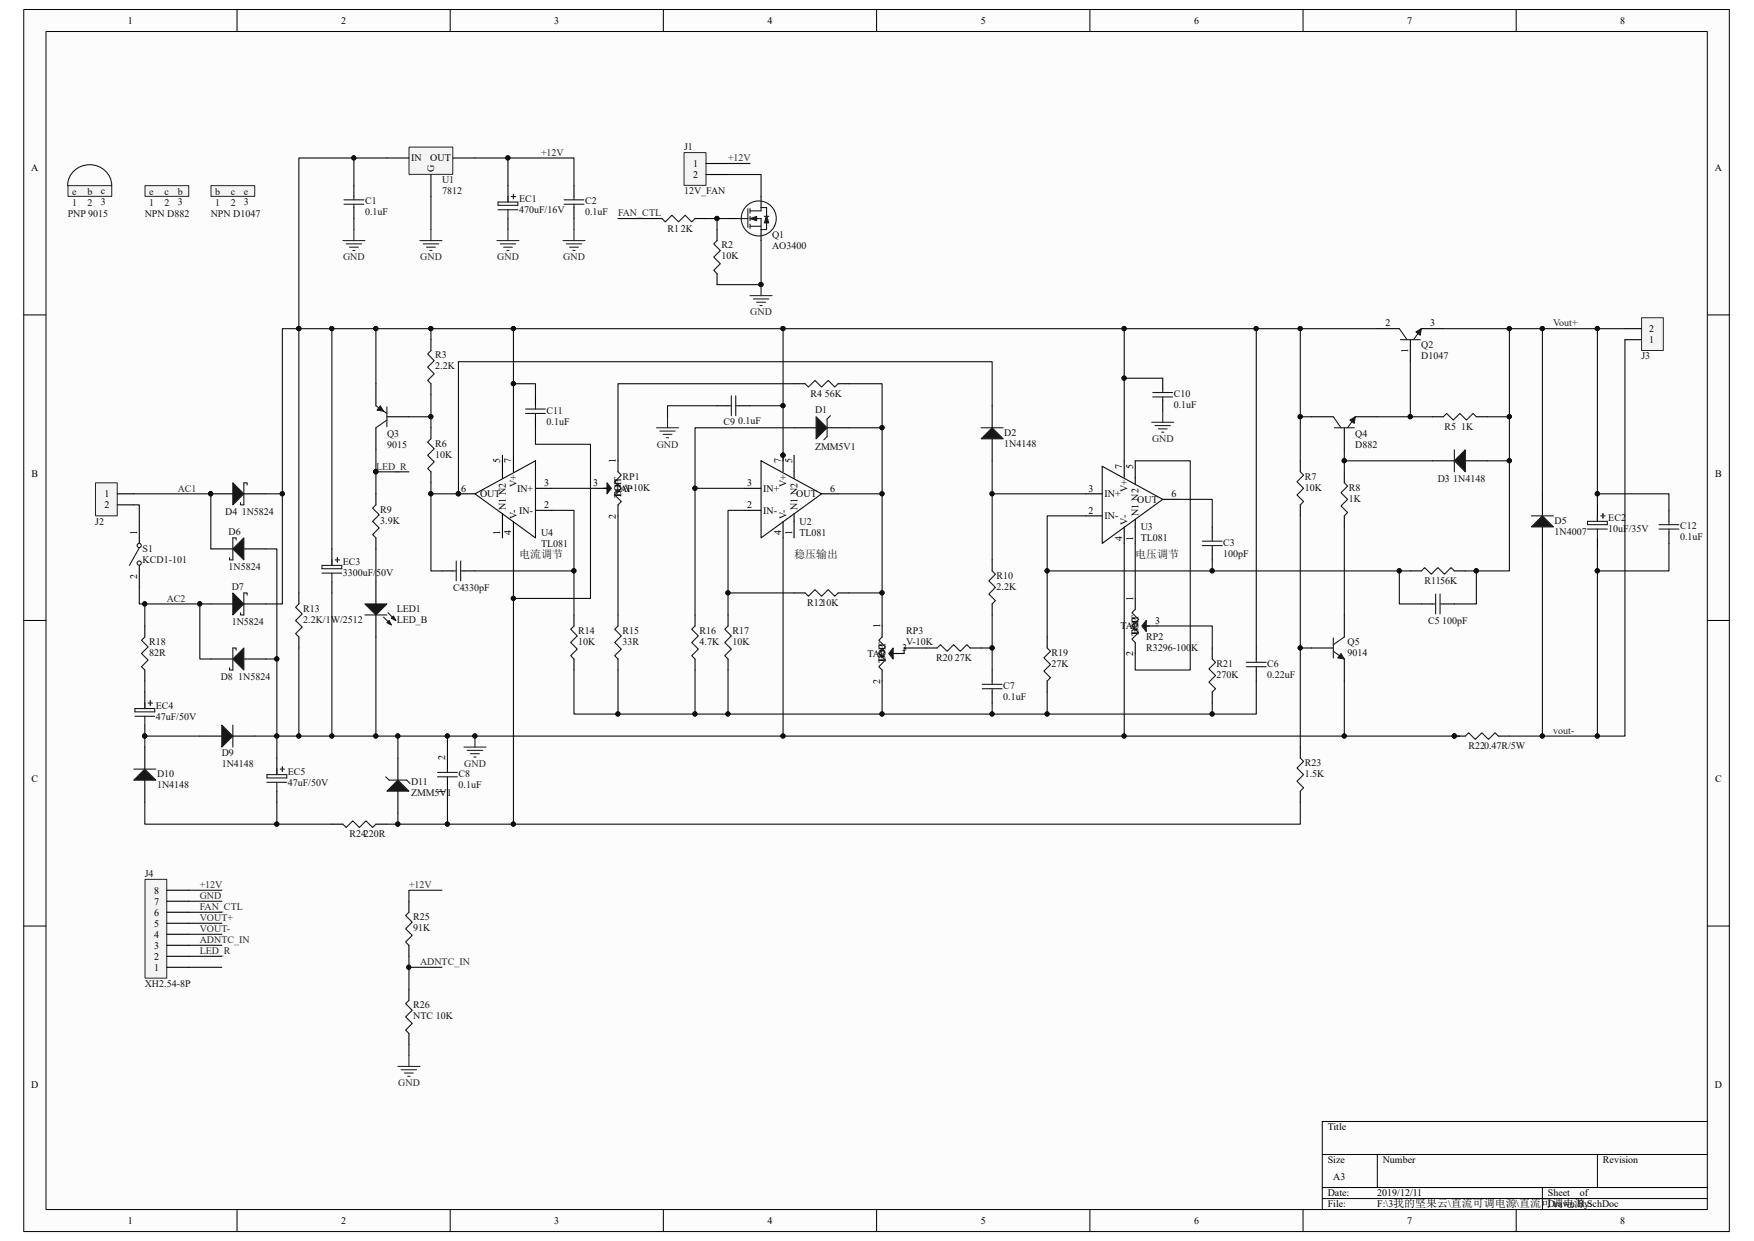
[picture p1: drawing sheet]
<svg xmlns="http://www.w3.org/2000/svg" width="297mm" height="210mm" viewBox="0 0 297 210" stroke-linecap="round" stroke-linejoin="round" font-family="sans-serif">
<path d="M4.1 1.7h288.7v206.7h-288.7z" fill="#fcfcfc"/>
<path d="M4 1.6h288.8v206.8h-288.8z" fill="none" stroke="#000" stroke-width=".17"/>
<path d="M7.8 5.4h281.3v199.3h-281.3z" fill="#fcfcfc"/>
<g fill="none" stroke="#000" stroke-width=".17">
<path d="M7.8 5.3h281.3v199.4h-281.3zM40.1 1.6v3.7M76.2 1.6v3.7M112.3 1.6v3.7M148.4 1.6v3.7M184.5 1.6v3.7M220.6 1.6v3.7M256.7 1.6v3.7M4 53.3h3.7M289.1 53.3h3.7M4 105h3.7M289.1 105h3.7"/>
<path d="M4 156.7h3.7M289.1 156.7h3.7M223.9 195.4h65.2M233.2 195.4v5.6M270.5 195.4v5.6M289.1 189.8h-65.2v14.9M40.1 204.7v3.7M76.2 204.7v3.7M112.3 204.7v3.7M148.4 204.7v3.7M184.5 204.7v3.7M220.6 204.7v3.7"/>
<path d="M223.9 201h65.2M223.9 202.8h65.2M256.7 204.7v3.7M261.2 201v3.7"/>
</g>
<path d="M11.6 31.5h7.3v1.7h-7.3z" fill="#f5f5f5"/>
<path d="M11.5 31.4h7.4v1.8h-7.4z" fill="none" stroke="#262626" stroke-width=".17"/>
<path d="M11.5 31.4a3.7 3.7 0 0 1 3.7-3.5 3.7 3.7 0 0 1 3.7 3.5" fill="none" stroke="#1c1c1c" stroke-width=".19"/>
<path d="M24.6 31.5h7.4v1.7h-7.4z" fill="#f5f5f5"/>
<path d="M24.6 31.4h7.4v1.8h-7.4z" fill="none" stroke="#262626" stroke-width=".17"/>
<path d="M35.8 31.5h7.3v1.7h-7.3z" fill="#f5f5f5"/>
<path d="M35.7 31.4h7.4v1.8h-7.4z" fill="none" stroke="#262626" stroke-width=".17"/>
<g fill="none" stroke="#000" stroke-width=".19">
<path d="M59.9 31.4v1.9M59.9 35.1v1.9M86 31.4v1.9M86 37v1.8M97.2 31.4v1.9M97.2 35.1v1.9M73 57.5v1.8M233.2 55.6h3.7M238.8 57.5v3.7M240.7 55.6h3.7M63.7 64.9v3.8M63.7 72.4v3.7"/>
<path d="M65.5 70.5h3.7M73 64.9v1.9M73 72.4v1.8M73 79.8v1.9M85.1 77v4M86.9 77v2.8M104.6 78v1.8M132.6 77v2.8M134.5 77v4M134.5 64.9h1.8M134.5 72.4h3.7M140 72.4h3.8"/>
<path d="M141.9 64.9h1.9M168 68.7v3.7M168 74.2v3.8M190.4 78v2.8M192.2 78v3.9M220.2 78v1.8M222 70.5h3.8M227.6 72.4v3.7M227.6 79.8v1.9M229.5 70.5h3.7M242.5 70.5h1.9M242.5 78h3.8"/>
<path d="M248.1 78h3.8M250 70.5h1.9M35.7 83.6h3.7M35.7 92.9h3.7M41.3 83.6h3.7M41.3 92.9h3.7M56.2 92.9v1.8M56.2 98.5v1.8M63.7 83.6v1.8M63.7 91v1.9M63.7 98.5v3.7M74.8 96.6h1.9"/>
<path d="M77.6 83.6h2.8M78.6 96.6h1.8M85.1 86.9v4.1M86.9 88.2v2.8M90.7 86.4h2.8M90.7 82.6h2.8M100.9 82.6h1.9M104.6 85.4v1.9M126.1 86.4h2.8M126.1 82.6h2.8M132.6 88.2v2.8M134.5 86.9v4.1"/>
<path d="M139.1 83.6h2.8M168 94.7v1.9M183.8 83.6h2.8M183.8 87.3h2.8M190.4 89.2v2.8M192.2 87.9v4.1M196.9 84.5h2.8M205.3 89.2v1.8M205.3 92.9v1.8M220.2 85.4v1.9M227.6 87.3v1.9M238.8 96.6h1.9"/>
<path d="M246.3 96.6h1.8M261.2 83.6v3.7M261.2 89.2v3.7M270.5 85.4v1.9M270.5 91v1.9M24.5 105.9v1.9M24.5 113.4v1.8M24.5 117.1v1.9M35.7 102.2h3.7M35.7 111.5h3.7M41.3 102.2h3.7M41.3 111.5h3.7"/>
<path d="M50.6 100.3v1.9M50.6 107.8v1.9M63.7 104.1v3.7M97.2 104.1v1.8M97.2 111.5v1.9M104.6 104.1v1.8M104.6 111.5v1.9M117.7 104.1v1.8M117.7 111.5v1.9M123.3 104.1v1.8M123.3 111.5v1.9M134.5 100.3h1.8"/>
<path d="M141.9 100.3h1.9M149.4 105.9v1.9M149.4 113.4v1.8M151.2 110.6h1.9M156.8 109.7h1.9M164.3 109.7h1.8M168 102.2v1.9M168 113.4v1.8M168 117.1v1.9M177.3 107.8v1.9M177.3 115.2v1.9M192.2 101.3v1.8"/>
<path d="M192.2 108.7v1.9M194.1 105.9h1.9M205.3 109.7v1.8M205.3 117.1v1.9M212.7 109.7v1.8M212.7 113.4v1.8M222 109.7h3.8M227.6 104.1v3.7M227.6 111.5v3.7M240.7 102.2h1.8M244.4 102.2h1.9M24.5 122.7v1.9"/>
<path d="M24.5 126.4v3.7M24.5 132v3.7M33.8 124.6h3.8M39.4 124.6h3.8M46.9 128.3v1.8M46.9 133.9v1.8M56.2 139.5h1.9M63.7 139.5h1.8M67.4 128.3v3.7M67.4 133.9v3.7M220.2 126.4v1.9M220.2 133.9v1.8"/>
<path d="M246.3 124.6h1.8M253.7 124.6h1.9"/>
</g>
<g fill="none" stroke="#1c1c1c" stroke-width=".19">
<path d="M58.2 33.8h3.4M58.2 34.6h3.4M59.9 33.3v.5M59.9 34.6v.5M84.3 34.2h3.4v.5h-3.4zM84.3 35.5h3.4M86 33.3v.9M86 35.5v1.5M86.6 33.3h.7M86.9 32.9v.7M95.5 33.8h3.4M95.5 34.6h3.4"/>
<path d="M97.2 33.3v.5M97.2 34.6v.5M73 59.3l-.6 .6 1.1 1.1-1.1 1.1 1.1 1.2-1.1 1.1 .6 .5M236.9 55.6l1.3 1.9M237.1 57.5h3.4M240.7 55.6l-1.3 1.9M63.7 68.7l1.8 1.3M65.5 71.1l-1.8 1.3M65.5 68.8v3.4M73 74.2l-.6 .6 1.1 1.1-1.1 1.1 1.1 1.2-1.1 1.1 .6 .5M104.6 79.8l.6 .6-1.1 1.1 1.1 1.1-1.1 1.2 1.1 1.1-.6 .5M136.3 64.9l.6 .6 1.1-1.1 1.1 1.1 1.1-1.1 1.2 1.1 .5-.6"/>
<path d="M140.6 70.3l-.6 .6v3l-.5 .5M166.1 72.4h3.8M220.2 79.8l.5 .6-1.1 1.1 1.1 1.1-1.1 1.2 1.1 1.1-.5 .5M225.8 70.5l1.3 1.9M226 72.4h3.3M229.5 70.5l-1.3 1.9M244.4 70.5l.6-.5 1.1 1.1 1.1-1.1 1.1 1.1 1.1-1.1 .6 .5M246.3 76.1v3.7M40 91.4v-.4h-.6v3.7h-.5v-.3M41.8 82.1v-.4h-.5v3.7h-.6v-.3M54.5 95.7h3.4v.5h-3.4zM54.5 97h3.4"/>
<path d="M56.2 94.7v1M56.2 97v1.5M56.8 94.7h.7M57.1 94.4v.7M63.7 85.4l-.6 .6 1.1 1.1-1.1 1.1 1.1 1.1-1.1 1.2 .6 .5M76.7 96.6h.6M77.3 94.9v3.4M78 96.6h.6M78 94.9v3.4M102.2 82.6h1M168 96.6l.6 .6-1.2 1.1 1.2 1.1-1.2 1.1 1.2 1.1-.6 .6M203.6 91.6h3.3"/>
<path d="M203.6 92.3h3.3M205.3 91v.6M205.3 92.3v.6M227.6 81.7l.6 .6-1.1 1.1 1.1 1.1-1.1 1.1 1.1 1.1-.6 .6M240.7 96.6l.5-.5 1.2 1.1 1.1-1.1 1.1 1.1 1.1-1.1 .6 .5M259.3 87.3h3.7M268.8 88.2h3.4v.6h-3.4zM268.8 89.5h3.4M270.5 87.3v.9M270.5 89.5v1.5M271 87.3h.8M271.4 86.9v.8"/>
<path d="M22.8 119.9h3.4v.6h-3.4zM24.5 107.8l-.5 .5 1.1 1.2-1.1 1.1 1.1 1.1-1.1 1.1 .5 .6M24.5 119v.9M25.1 119h.7M25.5 118.6v.7M40 110v-.3h-.6v3.7h-.5v-.4M41.8 100.7v-.4h-.5v3.8h-.6v-.4M50.6 102.2l-.6 .6 1.2 1.1-1.2 1.1 1.2 1.1-1.2 1.1 .6 .6M61.8 104.1h3.7M65 104.4l1.3 1.3M65.7 103.7l1.3 1.3M97.2 105.9l-.6 .6 1.2 1.1-1.2 1.1 1.2 1.1-1.2 1.2 .6 .5"/>
<path d="M104.6 105.9l-.5 .6 1.1 1.1-1.1 1.1 1.1 1.1-1.1 1.2 .5 .5M117.7 105.9l-.6 .6 1.1 1.1-1.1 1.1 1.1 1.1-1.1 1.2 .6 .5M123.3 105.9l-.6 .6 1.1 1.1-1.1 1.1 1.1 1.1-1.1 1.2 .6 .5M136.3 100.3l.6 .6 1.1-1.1 1.1 1.1 1.1-1.1 1.2 1.1 .5-.6M149.4 107.8l-.6 .5 1.1 1.2-1.1 1.1 1.1 1.1-1.1 1.1 .6 .6M150.9 110.6h.9M158.7 109.7l.5-.6 1.2 1.1 1.1-1.1 1.1 1.1 1.1-1.1 .6 .6M166.3 115.8h3.4M166.3 116.5h3.4M168 115.2v.6M168 116.5v.6M177.3 109.7l.6 .5-1.1 1.1 1.1 1.1-1.1 1.2 1.1 1.1-.6 .5"/>
<path d="M192.2 103.1l-.5 .6 1.1 1.1-1.1 1.1 1.1 1.1-1.1 1.2 .5 .5M193.7 105.9h.9M205.3 111.5l.5 .6-1.1 1.1 1.1 1.1-1.1 1.1 1.1 1.1-.5 .6M211 112.1h3.4M211 112.8h3.4M212.7 111.5v.6M212.7 112.8v.6M225.8 110.2l1.8 1.3M225.8 108v3.3M227.6 107.8l-1.8 1.3M242.5 102.2h.6M243.1 100.5v3.4"/>
<path d="M243.8 102.2h.6M243.8 100.5v3.4M22.7 130.1h3.7M22.8 121.2h3.4M24.5 121.2v1.5M39.4 122.7v3.7M45.2 131.1h3.4v.5h-3.4zM45.2 132.4h3.4M46.9 130.1v1M46.9 132.4v1.5M47.4 130.1h.8M47.8 129.8v.7"/>
<path d="M58.1 139.5l.5 .5 1.1-1.1 1.2 1.1 1.1-1.1 1.1 1.1 .6-.5M65.3 131.5l.6 .5h3l.5 .6M220.2 128.3l.5 .5-1.1 1.2 1.1 1.1-1.1 1.1 1.1 1.1-.5 .6M248.1 124.6l.6-.6 1.1 1.1 1.1-1.1 1.1 1.1 1.2-1.1 .5 .6"/>
</g>
<g fill="#0e0e0e" stroke="#0e0e0e" stroke-width=".17">
<circle cx="24.5" cy="124.5" r=".35"/>
<circle cx="80.4" cy="124.5" r=".35"/>
<circle cx="77.6" cy="83.5" r=".35"/>
<circle cx="132.6" cy="77" r=".35"/>
<circle cx="246.2" cy="124.5" r=".35"/>
<circle cx="35.7" cy="83.5" r=".35"/>
</g>
<g fill="#1c1c1c" stroke="#1c1c1c" stroke-width=".19">
<path d="M67.4 132l1.8 1.9h-3.7z"/>
<path d="M61.8 102.2h3.7l-1.8 1.9z"/>
<path d="M65.5 105.4l.4-.4 .4 .7z"/>
<path d="M66.3 104.6l.3-.4 .4 .8z"/>
<path d="M102.8 81.7l.7 .9-.7 1z"/>
<path d="M138.2 70.5l1.8 1.9-1.8 1.8z"/>
<path d="M194.1 105v1.9l-.8-1z"/>
<path d="M259.3 89.2l1.9-1.9 1.8 1.9z"/>
<path d="M39.4 81.7l1.9 1.9-1.9 1.8z"/>
<path d="M41.3 91v3.7l-1.9-1.8z"/>
<path d="M41.3 109.7v3.7l-1.9-1.9z"/>
<path d="M39.4 100.3l1.9 1.9-1.9 1.9z"/>
<path d="M37.6 122.7l1.8 1.9-1.8 1.8z"/>
<path d="M22.7 132l1.8-1.9 1.9 1.9z"/>
<path d="M166.1 74.2l1.9-1.8 1.9 1.8z"/>
<path d="M248.1 76.1v3.7l-1.8-1.8z"/>
<path d="M151.2 109.7v1.8l-.7-.9z"/>
</g>
<g fill="none" stroke="#262626" stroke-width=".19">
<path d="M59.9 38.8v1.9M73 38.8v1.9M86 38.8v1.9M97.2 38.8v1.9M58.1 40.7h3.7M58.6 41.3h2.6M59.2 41.8h1.5M59.7 42.4h.4M71.1 40.7h3.7M71.7 41.3h2.6M72.2 41.8h1.5M72.8 42.4h.4"/>
<path d="M84.1 40.7h3.8M84.7 41.3h2.6M85.3 41.8h1.5M85.8 42.4h.4M95.3 40.7h3.8M95.9 41.3h2.6M96.4 41.8h1.5M97 42.4h.4M78.6 126.4h3.7M79.1 127h2.6M79.7 127.5h1.5M80.2 128.1h.4"/>
<path d="M80.4 124.6v1.8"/>
</g>
<g fill="#1c1c1c" stroke="#1c1c1c" stroke-width=".17">
<path d="M64.4 68.7l.6 .9-1.2-.2z"/>
<path d="M228.6 71.1l.9-.6-.2 1.1z"/>
<path d="M227.1 110.6l.5 .9-1.1-.2z"/>
<path d="M239.7 56.2l1-.6-.2 1.1z"/>
</g>
<path d="M128.9 78l10.2 5.6-10.2 7.4zM186.6 78.9l10.3 5.6-10.3 7.5zM80.4 83.6l10.3-5.6v13z" fill="none" stroke="#0e0e0e" stroke-width=".19"/>
<path d="M115.9 25.9h3.6v5.5h-3.6z" fill="#f5f5f5"/>
<path d="M115.8 25.8h3.7v5.6h-3.7z" fill="none" stroke="#262626" stroke-width=".17"/>
<path d="M110.2 37h1.9M117.7 37h1.9M119.6 27.7h3.7M119.6 29.5h3.7M121.4 38.8v1.9M121.4 46.3v1.9" fill="none" stroke="#000" stroke-width=".19"/>
<path d="M127 50h3.7M127.6 50.6h2.6M128.1 51.1h1.5M128.7 51.7h.4M128.9 48.2v1.8" fill="none" stroke="#262626" stroke-width=".19"/>
<g fill="#0e0e0e" stroke="#0e0e0e" stroke-width=".17">
<circle cx="128.8" cy="48.1" r=".35"/>
<circle cx="33.8" cy="102.2" r=".35"/>
<circle cx="24.5" cy="102.2" r=".35"/>
<circle cx="24.5" cy="124.5" r=".35"/>
<circle cx="46.9" cy="139.4" r=".35"/>
<circle cx="67.4" cy="139.4" r=".35"/>
<circle cx="67.4" cy="124.5" r=".35"/>
<circle cx="63.6" cy="55.6" r=".35"/>
<circle cx="72.9" cy="55.6" r=".35"/>
<circle cx="72.9" cy="70.5" r=".35"/>
<circle cx="63.6" cy="124.5" r=".35"/>
<circle cx="97.2" cy="96.6" r=".35"/>
<circle cx="72.9" cy="83.5" r=".35"/>
<circle cx="149.3" cy="72.4" r=".35"/>
<circle cx="149.3" cy="83.5" r=".35"/>
<circle cx="117.7" cy="82.6" r=".35"/>
<circle cx="123.3" cy="100.3" r=".35"/>
<circle cx="132.6" cy="124.5" r=".35"/>
<circle cx="149.3" cy="100.3" r=".35"/>
<circle cx="168" cy="83.5" r=".35"/>
<circle cx="77.6" cy="83.5" r=".35"/>
<circle cx="168" cy="109.6" r=".35"/>
<circle cx="190.3" cy="124.5" r=".35"/>
<circle cx="190.3" cy="64" r=".35"/>
<circle cx="190.3" cy="55.6" r=".35"/>
<circle cx="205.2" cy="96.6" r=".35"/>
<circle cx="177.3" cy="96.6" r=".35"/>
<circle cx="177.3" cy="120.8" r=".35"/>
<circle cx="168" cy="120.8" r=".35"/>
<circle cx="149.3" cy="120.8" r=".35"/>
<circle cx="123.3" cy="120.8" r=".35"/>
<circle cx="117.7" cy="120.8" r=".35"/>
<circle cx="104.6" cy="120.8" r=".35"/>
<circle cx="205.2" cy="120.8" r=".35"/>
<circle cx="212.7" cy="55.6" r=".35"/>
<circle cx="220.2" cy="109.6" r=".35"/>
<circle cx="220.2" cy="70.5" r=".35"/>
<circle cx="227.6" cy="124.5" r=".35"/>
<circle cx="86.9" cy="139.4" r=".35"/>
<circle cx="238.8" cy="70.5" r=".35"/>
<circle cx="236.9" cy="96.6" r=".35"/>
<circle cx="250" cy="96.6" r=".35"/>
<circle cx="227.6" cy="78" r=".35"/>
<circle cx="255.6" cy="70.5" r=".35"/>
<circle cx="255.6" cy="78" r=".35"/>
<circle cx="261.1" cy="55.6" r=".35"/>
<circle cx="261.2" cy="124.5" r=".35"/>
<circle cx="56.2" cy="55.6" r=".35"/>
<circle cx="56.2" cy="124.5" r=".35"/>
<circle cx="50.6" cy="124.5" r=".35"/>
<circle cx="255.6" cy="55.6" r=".35"/>
<circle cx="86" cy="26.7" r=".35"/>
<circle cx="59.9" cy="26.7" r=".35"/>
<circle cx="121.4" cy="37" r=".35"/>
</g>
<path d="M112.1 37l.6 .5 1.1-1.1 1.1 1.1 1.1-1.1 1.1 1.1 .6-.5M121.4 40.7l-.5 .6 1.1 1.1-1.1 1.1 1.1 1.1-1.1 1.1 .5 .6" fill="none" stroke="#1c1c1c" stroke-width=".19"/>
<g fill="none" stroke="#0e0e0e" stroke-width=".19">
<path d="M59.9 26.7v4.7M59.9 37v1.8M73 33.3v5.5M80.4 26.7h5.6v4.7M86 26.7h11.2v4.7M97.2 37v1.8M104.6 37h5.6M121.4 37v1.8M123.3 29.5h5.6v3.8M123.3 27.7h3.7M56.2 55.6v37.3M63.7 55.6v9.3"/>
<path d="M73 55.6v1.9M128.9 40.7v7.5h-7.5M190.4 55.6v22.4M212.7 55.6v54.1M244.4 55.6h11.2v22.4h-3.7M261.2 55.6v28M69.2 70.5h3.8M73 66.8v5.6M134.5 64.9h-29.9v13.1M134.5 72.4h-16.8v10.2M143.8 64.9h5.6v35.4h-5.6M143.8 72.4h5.6"/>
<path d="M168 78v5.6h15.8M168 68.7v-7.5h-90.4v22.4h-4.6M192.2 78h9.3v35.4h-9.3v-2.8M220.2 70.5h1.8M227.6 76.1v3.7M227.6 78h14.9M238.8 61.2v9.3h-5.6M238.8 70.5h3.7M251.9 70.5h3.7M255.6 78v18.6h-7.5M63.7 92.9v5.6M73 81.7v14.9h1.8"/>
<path d="M93.5 86.4h3.7v10.2h-16.8M93.5 82.6h7.4M97.2 96.6v7.5M104.6 87.3v16.8M126.1 82.6h-8.4v21.5M126.1 86.4h-2.8v17.7M132.6 91v33.6M141.9 83.6h7.5M168 83.6v11.1M183.8 87.3h-6.5v20.5M190.4 92v32.6M192.2 92v9.3"/>
<path d="M199.7 84.5h5.6v4.7M205.3 94.7v1.9h-28M205.3 96.6h33.5M220.2 87.3v39.1M227.6 89.2v14.9M236.9 96.6v5.6h3.8M250 96.6v5.6h-3.7M261.2 92.9v31.7M24.5 102.2v3.7M24.5 115.2v1.9M33.8 102.2v9.3h1.9M50.6 109.7v14.9"/>
<path d="M56.2 100.3v24.3M63.7 107.8v16.8M97.2 113.4v7.4h7.4M104.6 113.4v7.4h100.7v-1.8M117.7 113.4v7.4M123.3 100.3h11.2M123.3 113.4v7.4M149.4 100.3v5.6M149.4 115.2v5.6M156.8 109.7h-3.7v.9M166.1 109.7h1.9M168 104.1v9.3"/>
<path d="M168 119v1.8M177.3 117.1v3.7M196 105.9h9.3v3.8M212.7 115.2v5.6h-7.4M220.2 109.7h1.8M227.6 115.2v9.4M24.5 135.7v3.8h22.4v-3.8M33.8 124.6h-9.3v1.8M46.9 139.5h9.3M67.4 137.6v1.9h-1.9M67.4 124.6v3.7M220.2 135.7v3.8h-133.3"/>
</g>
<path d="M69.3 24.9h7.4v4.6h-7.4z" fill="#f5f5f5"/>
<path d="M69.3 24.9h7.4v4.6h-7.4z" fill="none" stroke="#262626" stroke-width=".17"/>
<path d="M65.5 26.7h3.7M73 29.5v3.8M76.7 26.7h3.7M123.3 37h1.8M128.9 33.3v1.8M128.9 38.8v1.9" fill="none" stroke="#000" stroke-width=".19"/>
<path d="M125.1 37h1.5M126.6 35.3v3.2M127 35.7h1.9v-.6h.9v3.7h-.9v-1.8h-1.9M127 38.3h1.9M127 35.3v.8M127 36.6v.8M127 37.9v.8M129.4 36.6h.8M131.2 38.2a2.96 2.96 0 0 0-2.8-4.2 2.96 2.96 0 0 0-2.6 4.3 2.96 2.96 0 0 0 5 .5l.3-.5" fill="none" stroke="#1c1c1c" stroke-width=".19"/>
<g fill="#1c1c1c" stroke="#1c1c1c" stroke-width=".17">
<path d="M127 37l1.1-.4v.8z"/>
<path d="M129.8 36.4l.4 1.3h-.8z"/>
</g>
<path d="M119.6 37h3.7M32 150.6h5.6M32 152.5h5.6M32 154.4h5.6M32 156.2h5.6M32 158.1h5.6M32 160h5.6M32 161.8h5.6M32 163.7h5.6" fill="none" stroke="#0e0e0e" stroke-width=".19"/>
<circle cx="121.4" cy="37" r=".35" fill="#0e0e0e" stroke="#0e0e0e" stroke-width=".17"/>
<path d="M24.6 148.8h3.6v16.7h-3.6z" fill="#f5f5f5"/>
<path d="M24.6 148.8h3.6v16.7h-3.6z" fill="none" stroke="#262626" stroke-width=".17"/>
<path d="M28.2 160h3.8M28.2 158.1h3.8M28.2 156.2h3.8M28.2 154.4h3.8M28.2 152.5h3.8M28.2 150.6h3.8M69.2 152.5v1.9M69.2 160v1.8M28.2 163.7h3.8M28.2 161.8h3.8M69.2 167.4v1.9M69.2 174.9v1.8" fill="none" stroke="#000" stroke-width=".19"/>
<path d="M69.2 154.4l-.5 .5 1.1 1.1-1.1 1.2 1.1 1.1-1.1 1.1 .5 .6M69.2 169.3l-.5 .5 1.1 1.2-1.1 1.1 1.1 1.1-1.1 1.1 .5 .6" fill="none" stroke="#1c1c1c" stroke-width=".19"/>
<path d="M63.7 79.8h5.5M63.7 76.1v7.5M74.8 150.6h-5.6v1.9M69.2 161.8v5.6M69.2 176.7v1.9M69.2 163.7h5.6" fill="none" stroke="#0e0e0e" stroke-width=".19"/>
<g fill="#0e0e0e" stroke="#0e0e0e" stroke-width=".17">
<circle cx="69.2" cy="163.7" r=".35"/>
<circle cx="63.6" cy="79.8" r=".35"/>
</g>
<path d="M69.2 178.6v1.9M67.4 180.5h3.7M67.9 181h2.6M68.5 181.6h1.5M69.1 182.1h.3" fill="none" stroke="#262626" stroke-width=".19"/>
<path d="M16.2 81.7h3.7v5.6h-3.7z" fill="#f5f5f5"/>
<path d="M16.2 81.7h3.7v5.6h-3.7z" fill="none" stroke="#262626" stroke-width=".17"/>
<path d="M19.9 83.6h2.8M19.9 85.4h2.8" fill="none" stroke="#000" stroke-width=".19"/>
<path d="M278 53.8h3.6v5.5h-3.6z" fill="#f5f5f5"/>
<path d="M278 53.8h3.6v5.5h-3.6z" fill="none" stroke="#262626" stroke-width=".17"/>
<g fill="none" stroke="#000" stroke-width=".19">
<path d="M275.1 57.5h2.8M275.1 55.6h2.8M90.7 66.8v1.9M90.7 70.5v1.9M121.4 68.7h1.9M125.1 68.7h1.9M196.9 64v1.9M196.9 67.7v1.9M23.6 88.2v3.8M23.6 95.7v3.7M282.6 86.4v1.8M282.6 90.1v1.9"/>
<path d="M75.8 128.3v1.8M75.8 132v1.9"/>
</g>
<g fill="none" stroke="#0e0e0e" stroke-width=".19">
<path d="M65.5 26.7h-14.9v73.6M86.9 55.6v21.4M132.6 55.6v22.4M220.2 55.6v22.4M233.2 55.6h-185.4v46.6h-2.8M255.6 55.6h14.9v29.8M270.5 55.6h4.6M275.1 57.5v67.1h-4.6M86.9 64.9h3.8v1.9M90.7 72.4v2.8h9.3v26.1h-13.1M121.4 68.7h-8.4v1.8M127 68.7h5.6"/>
<path d="M190.4 64h6.5M22.7 85.4h.9v2.8M22.7 83.6h13v9.3M23.6 99.4v2.8h12.1M45 92.9h1.9v31.7h200.3M45 83.6h2.8M86.9 91v48.5h-19.5M270.5 83.6h12.1v2.8M270.5 92.9v31.7h-14.9M282.6 92v4.6h-12.1M45 111.5h1.9M43.2 124.6h3.7v3.7"/>
<path d="M75.8 124.6v3.7M75.8 133.9v5.6"/>
</g>
<g fill="#0e0e0e" stroke="#0e0e0e" stroke-width=".17">
<circle cx="270.5" cy="55.6" r=".35"/>
<circle cx="270.5" cy="124.5" r=".35"/>
<circle cx="75.7" cy="124.5" r=".35"/>
<circle cx="75.7" cy="139.4" r=".35"/>
<circle cx="35.7" cy="83.5" r=".35"/>
<circle cx="33.8" cy="102.2" r=".35"/>
<circle cx="24.5" cy="102.2" r=".35"/>
<circle cx="220.2" cy="70.5" r=".35"/>
<circle cx="220.2" cy="55.6" r=".35"/>
<circle cx="47.8" cy="83.5" r=".35"/>
<circle cx="46.9" cy="124.5" r=".35"/>
<circle cx="46.9" cy="111.5" r=".35"/>
<circle cx="246.2" cy="124.5" r=".35"/>
<circle cx="227.6" cy="124.5" r=".35"/>
<circle cx="190.3" cy="124.5" r=".35"/>
<circle cx="132.6" cy="124.5" r=".35"/>
<circle cx="80.4" cy="124.5" r=".35"/>
<circle cx="67.4" cy="124.5" r=".35"/>
<circle cx="63.6" cy="124.5" r=".35"/>
<circle cx="56.2" cy="124.5" r=".35"/>
<circle cx="50.6" cy="124.5" r=".35"/>
<circle cx="50.6" cy="55.6" r=".35"/>
<circle cx="59.9" cy="26.7" r=".35"/>
<circle cx="212.7" cy="55.6" r=".35"/>
<circle cx="190.3" cy="55.6" r=".35"/>
<circle cx="132.6" cy="55.6" r=".35"/>
<circle cx="86.9" cy="55.6" r=".35"/>
<circle cx="72.9" cy="55.6" r=".35"/>
<circle cx="63.6" cy="55.6" r=".35"/>
<circle cx="56.2" cy="55.6" r=".35"/>
<circle cx="86.9" cy="64.9" r=".35"/>
<circle cx="132.6" cy="77" r=".35"/>
<circle cx="132.6" cy="68.6" r=".35"/>
<circle cx="190.3" cy="64" r=".35"/>
<circle cx="86.9" cy="101.2" r=".35"/>
<circle cx="86.9" cy="139.4" r=".35"/>
<circle cx="67.4" cy="139.4" r=".35"/>
<circle cx="270.5" cy="83.5" r=".35"/>
<circle cx="261.1" cy="55.6" r=".35"/>
<circle cx="255.6" cy="55.6" r=".35"/>
<circle cx="270.5" cy="96.6" r=".35"/>
<circle cx="261.2" cy="124.5" r=".35"/>
</g>
<g fill="none" stroke="#1c1c1c" stroke-width=".19">
<path d="M89 69.2h3.3M89 70h3.3M90.7 68.7v.5M90.7 70v.5M123.3 68.7h.5M123.8 67v3.3M124.6 68.7h.5M124.6 67v3.3M195.2 66.4h3.4M195.2 67.2h3.4M196.9 65.9v.5M196.9 67.2v.5"/>
<path d="M23.6 92.7l-1.7 3M280.9 89.5h3.4M280.9 88.8h3.4M282.6 88.2v.6M282.6 89.5v.6M74.1 130.7h3.3M74.1 131.5h3.3M75.8 130.1v.6M75.8 131.5v.5"/>
<circle cx="23.6" cy="95.3" r=".35"/>
<circle cx="23.6" cy="92.3" r=".35"/>
</g>
<path d="M111.2 72.4h3.7M111.7 72.9h2.6M112.3 73.5h1.5M112.8 74.1h.4M113 70.5v1.9M195 71.5h3.7M195.6 72h2.6M196.1 72.6h1.5M196.7 73.1h.4M196.9 69.6v1.9" fill="none" stroke="#262626" stroke-width=".19"/>
<g font-size="1.9" fill="#0e0e0e">
<text x="87.9" y="94.4">电流调节</text>
<text x="134.4" y="94.4">稳压输出</text>
<text x="192.2" y="94.4">电压调节</text>
</g>
<g font-size="1.7">
<text x="21.6" y="4">1</text>
<text x="57.7" y="4">2</text>
<text x="93.9" y="4">3</text>
<text x="130" y="4">4</text>
<text x="166.1" y="4">5</text>
<text x="202.2" y="4">6</text>
<text x="238.2" y="4">7</text>
<text x="274.4" y="4">8</text>
<text x="5.3" y="29">A</text>
<text x="69.6" y="27.3">IN</text>
<text x="72.9" y="27.3">OUT</text>
<text x="73.5" y="29.1" transform="rotate(-90 73.5 29.1)">G</text>
<text x="117.4" y="28.2">1</text>
<text x="290.4" y="29">A</text>
<text x="117.4" y="30.1">2</text>
<text x="234.6" y="55.2">2</text>
<text x="238.5" y="59.8" transform="rotate(-90 238.5 59.8)">1</text>
<text x="242.1" y="55.2">3</text>
<text x="279.2" y="58">1</text>
<text x="279.2" y="56.2">2</text>
<text x="5.3" y="80.6">B</text>
<text x="78.1" y="83.2">6</text>
<text x="84.7" y="78.4" transform="rotate(-90 84.7 78.4)">5</text>
<text x="86.6" y="78.4" transform="rotate(-90 86.6 78.4)">7</text>
<text x="87.5" y="82.4" transform="rotate(-90 87.5 82.4)">V+</text>
<text x="87.5" y="83.2">IN+</text>
<text x="92.2" y="82.3">3</text>
<text x="100.5" y="82.3">3</text>
<text x="104.1" y="83.2">TAP</text>
<text x="104.3" y="78.4" transform="rotate(-90 104.3 78.4)">1</text>
<text x="126.5" y="82.3">3</text>
<text x="129.2" y="83.2">IN+</text>
<text x="132.2" y="78.4" transform="rotate(-90 132.2 78.4)">7</text>
<text x="133.2" y="82.4" transform="rotate(-90 133.2 82.4)">V+</text>
<text x="134.1" y="78.4" transform="rotate(-90 134.1 78.4)">5</text>
<text x="140.6" y="83.2">6</text>
<text x="184.3" y="83.2">3</text>
<text x="190" y="79.3" transform="rotate(-90 190 79.3)">7</text>
<text x="190.9" y="83.3" transform="rotate(-90 190.9 83.3)">V+</text>
<text x="191.9" y="79.3" transform="rotate(-90 191.9 79.3)">5</text>
<text x="290.4" y="80.6">B</text>
<text x="17.7" y="84.1">1</text>
<text x="17.7" y="86">2</text>
<text x="81.3" y="84.1">OUT</text>
<text x="85.6" y="86.4" transform="rotate(-90 85.6 86.4)">N1 N2</text>
<text x="87.5" y="87.8" transform="rotate(-90 87.5 87.8)">V-</text>
<text x="87.9" y="86.9">IN-</text>
<text x="92.2" y="86">2</text>
<text x="104.3" y="87.8" transform="rotate(-90 104.3 87.8)">2</text>
<text x="105.2" y="84.3" transform="rotate(-90 105.2 84.3)">TOP</text>
<text x="105.2" y="84.1" transform="rotate(-90 105.2 84.1)">BOT</text>
<text x="126.5" y="86">2</text>
<text x="129.2" y="86.9">IN-</text>
<text x="133.2" y="87.8" transform="rotate(-90 133.2 87.8)">V-</text>
<text x="134.8" y="84.1">OUT</text>
<text x="135" y="86.4" transform="rotate(-90 135 86.4)">N1 N2</text>
<text x="184.3" y="86.9">2</text>
<text x="187" y="87.8">IN-</text>
<text x="187" y="84.1">IN+</text>
<text x="190.9" y="88.8" transform="rotate(-90 190.9 88.8)">V-</text>
<text x="192.6" y="85">OUT</text>
<text x="192.8" y="87.3" transform="rotate(-90 192.8 87.3)">N1 N2</text>
<text x="198.4" y="84.1">6</text>
<text x="23.2" y="90.5" transform="rotate(-90 23.2 90.5)">1</text>
<text x="84.7" y="90.6" transform="rotate(-90 84.7 90.6)">1</text>
<text x="86.6" y="90.6" transform="rotate(-90 86.6 90.6)">4</text>
<text x="132.2" y="90.6" transform="rotate(-90 132.2 90.6)">4</text>
<text x="134.1" y="90.6" transform="rotate(-90 134.1 90.6)">1</text>
<text x="190" y="91.5" transform="rotate(-90 190 91.5)">4</text>
<text x="191.9" y="91.5" transform="rotate(-90 191.9 91.5)">1</text>
<text x="23.2" y="98" transform="rotate(-90 23.2 98)">2</text>
<text x="191.9" y="101.6" transform="rotate(-90 191.9 101.6)">1</text>
<text x="149" y="106.3" transform="rotate(-90 149 106.3)">1</text>
<text x="189.7" y="106.5">TAP</text>
<text x="192.8" y="107.6" transform="rotate(-90 192.8 107.6)">TOP</text>
<text x="192.8" y="107.4" transform="rotate(-90 192.8 107.4)">BOT</text>
<text x="195.6" y="105.6">3</text>
<text x="146.9" y="111.2">TAP</text>
<text x="149.9" y="112.2" transform="rotate(-90 149.9 112.2)">TOP</text>
<text x="149.9" y="112.1" transform="rotate(-90 149.9 112.1)">BOT</text>
<text x="152.7" y="110.2">3</text>
<text x="191.9" y="111" transform="rotate(-90 191.9 111)">2</text>
<text x="149" y="115.7" transform="rotate(-90 149 115.7)">2</text>
<text x="75.4" y="128.7" transform="rotate(-90 75.4 128.7)">2</text>
<text x="5.3" y="132.3">C</text>
<text x="75.4" y="134.3" transform="rotate(-90 75.4 134.3)">1</text>
<text x="290.4" y="132.3">C</text>
<text x="26.1" y="154.9">6</text>
<text x="26.1" y="153.1">7</text>
<text x="26.1" y="151.2">8</text>
<text x="26.1" y="160.5">3</text>
<text x="26.1" y="158.7">4</text>
<text x="26.1" y="156.8">5</text>
<text x="26.1" y="164.3">1</text>
<text x="26.1" y="162.4">2</text>
<text x="5.3" y="184.1">D</text>
<text x="290.4" y="184.1">D</text>
<text x="224.8" y="191.3">Title</text>
<text x="224.8" y="196.8">Size</text>
<text x="234.1" y="196.8">Number</text>
<text x="271.4" y="196.8">Revision</text>
<text x="224.8" y="202.4">Date:</text>
<text x="225.8" y="199.6">A3</text>
<text x="233.2" y="202.4">2019/12/11</text>
<text x="262.1" y="202.4">Sheet</text>
<text x="267.5" y="202.4">of</text>
<text x="21.6" y="207.1">1</text>
<text x="57.7" y="207.1">2</text>
<text x="93.9" y="207.1">3</text>
<text x="130" y="207.1">4</text>
<text x="166.1" y="207.1">5</text>
<text x="202.2" y="207.1">6</text>
<text x="224.8" y="204.3">File:</text>
<text x="233.2" y="204.3">F:\3我的坚果云\直流可调电源\直流可调电源.SchDoc</text>
<text x="238.2" y="207.1">7</text>
<text x="262.1" y="204.3">Drawn By:</text>
<text x="274.4" y="207.1">8</text>
</g>
<g font-size="1.7" fill="#262626">
<text x="91.6" y="26.4">+12V</text>
<text x="123.3" y="27.3">+12V</text>
<text x="104.6" y="36.6">FAN_CTL</text>
<text x="58.1" y="44.1">GND</text>
<text x="71.2" y="44.1">GND</text>
<text x="84.2" y="44.1">GND</text>
<text x="95.4" y="44.1">GND</text>
<text x="127" y="53.4">GND</text>
<text x="263" y="55.2">Vout+</text>
<text x="111.2" y="75.7">GND</text>
<text x="195.1" y="74.8">GND</text>
<text x="30.1" y="83.2">AC1</text>
<text x="63.7" y="79.5">LED_R</text>
<text x="28.2" y="101.9">AC2</text>
<text x="263" y="124.2">vout-</text>
<text x="78.6" y="129.8">GND</text>
<text x="33.8" y="150.3">+12V</text>
<text x="33.8" y="152.1">GND</text>
<text x="33.8" y="154">FAN_CTL</text>
<text x="33.8" y="155.9">VOUT+</text>
<text x="69.3" y="150.3">+12V</text>
<text x="33.8" y="157.7">VOUT-</text>
<text x="33.8" y="159.6">ADNTC_IN</text>
<text x="33.8" y="161.5">LED_R</text>
<text x="71.1" y="163.3">ADNTC_IN</text>
<text x="67.4" y="183.8">GND</text>
</g>
<g font-size="1.7" fill="#0e0e0e">
<text x="115.8" y="25.4">J1</text>
<text x="12.2" y="33.1">e</text>
<text x="12.2" y="34.9">1</text>
<text x="14.8" y="33.1">b</text>
<text x="14.8" y="34.9">2</text>
<text x="17.1" y="32.9">c</text>
<text x="17.1" y="34.8">3</text>
<text x="25.3" y="33.1">e</text>
<text x="25.3" y="34.9">1</text>
<text x="27.9" y="33.1">c</text>
<text x="27.9" y="34.9">2</text>
<text x="30.1" y="33.1">b</text>
<text x="30.1" y="34.8">3</text>
<text x="36.4" y="33.1">b</text>
<text x="36.4" y="34.9">1</text>
<text x="39.1" y="33.1">c</text>
<text x="39.1" y="34.9">2</text>
<text x="41.3" y="33.1">e</text>
<text x="41.3" y="34.8">3</text>
<text x="61.8" y="34.6">C1</text>
<text x="74.8" y="31">U1</text>
<text x="74.8" y="32.9">7812</text>
<text x="87.9" y="34.2">EC1</text>
<text x="99.1" y="34.6">C2</text>
<text x="115.8" y="32.9">12V_FAN</text>
<text x="11.5" y="36.8">PNP 9015</text>
<text x="24.5" y="36.8">NPN D882</text>
<text x="35.7" y="36.8">NPN D1047</text>
<text x="61.8" y="36.4">0.1uF</text>
<text x="87.9" y="36.1">470uF/16V</text>
<text x="99.1" y="36.4">0.1uF</text>
<text x="113" y="39.2">R12K</text>
<text x="130.7" y="40.3">Q1</text>
<text x="122.2" y="42">R2</text>
<text x="122.2" y="43.9">10K</text>
<text x="130.7" y="42.2">AO3400</text>
<text x="240.7" y="59">Q2</text>
<text x="73.7" y="60.7">R3</text>
<text x="73.7" y="62.5">2.2K</text>
<text x="240.7" y="60.8">D1047</text>
<text x="278" y="60.8">J3</text>
<text x="92.5" y="70">C11</text>
<text x="92.5" y="71.8">0.1uF</text>
<text x="122.5" y="71.8">C9</text>
<text x="125" y="71.7">0.1uF</text>
<text x="137.2" y="67.2">R4</text>
<text x="138" y="69.8">D1</text>
<text x="139.7" y="67.2">56K</text>
<text x="198.8" y="67.2">C10</text>
<text x="198.8" y="69">0.1uF</text>
<text x="65.5" y="73.9">Q3</text>
<text x="65.5" y="75.7">9015</text>
<text x="73.7" y="75.6">R6</text>
<text x="73.7" y="77.4">10K</text>
<text x="138" y="76.1">ZMM5V1</text>
<text x="170" y="73.7">D2</text>
<text x="170" y="75.6">1N4148</text>
<text x="229.5" y="73.9">Q4</text>
<text x="229.5" y="75.7">D882</text>
<text x="244.6" y="72.8">R5</text>
<text x="247.4" y="72.8">1K</text>
<text x="105.4" y="81.2">RP1</text>
<text x="105.4" y="83">A-10K</text>
<text x="220.9" y="81.2">R7</text>
<text x="220.9" y="83">10K</text>
<text x="228.4" y="83">R8</text>
<text x="243.5" y="81.5">D3</text>
<text x="246.1" y="81.5">1N4148</text>
<text x="16.1" y="88.8">J2</text>
<text x="38.1" y="87.1">D4</text>
<text x="40.9" y="87.1">1N5824</text>
<text x="64.4" y="86.7">R9</text>
<text x="64.4" y="88.6">3.9K</text>
<text x="135.4" y="88.8">U2</text>
<text x="193.2" y="89.7">U3</text>
<text x="228.4" y="84.9">1K</text>
<text x="263.2" y="88.6">D5</text>
<text x="272.3" y="88.2">EC2</text>
<text x="284.5" y="89.5">C12</text>
<text x="24.1" y="93.5">S1</text>
<text x="24.1" y="95.3">KCD1-101</text>
<text x="38.7" y="90.5">D6</text>
<text x="58" y="95.7">EC3</text>
<text x="91.6" y="90.6">U4</text>
<text x="91.6" y="92.5">TL081</text>
<text x="135.4" y="90.6">TL081</text>
<text x="193.2" y="91.6">TL081</text>
<text x="207.1" y="92.3">C3</text>
<text x="207.1" y="94.2">100pF</text>
<text x="263.2" y="90.5">1N4007</text>
<text x="272.3" y="90.1">10uF/35V</text>
<text x="284.5" y="91.4">0.1uF</text>
<text x="38.7" y="96.4">1N5824</text>
<text x="39.2" y="99.8">D7</text>
<text x="58" y="97.5">3300uF/50V</text>
<text x="76.7" y="100">C4330pF</text>
<text x="168.7" y="97.9">R10</text>
<text x="168.7" y="99.8">2.2K</text>
<text x="241.2" y="98.8">R1156K</text>
<text x="39.2" y="105.7">1N5824</text>
<text x="51.3" y="103.5">R13</text>
<text x="51.3" y="105.4">2.2K/1W/2512</text>
<text x="67.2" y="103.5">LED1</text>
<text x="67.2" y="105.4">LED_B</text>
<text x="97.9" y="107.2">R14</text>
<text x="105.4" y="107.2">R15</text>
<text x="118.4" y="107.2">R16</text>
<text x="124" y="107.2">R17</text>
<text x="136.7" y="102.6">R1210K</text>
<text x="153.5" y="107.2">RP3</text>
<text x="241.8" y="105.6">C5</text>
<text x="244.2" y="105.6">100pF</text>
<text x="25.3" y="109.1">R18</text>
<text x="25.3" y="111">82R</text>
<text x="97.9" y="109.1">10K</text>
<text x="105.4" y="109.1">33R</text>
<text x="118.4" y="109.1">4.7K</text>
<text x="124" y="109.1">10K</text>
<text x="153.5" y="109.1">V-10K</text>
<text x="158.5" y="111.9">R20</text>
<text x="161.7" y="111.9">27K</text>
<text x="178.1" y="111">R19</text>
<text x="178.1" y="112.8">27K</text>
<text x="194.1" y="108.4">RP2</text>
<text x="194.1" y="110.2">R3296-100K</text>
<text x="206" y="112.8">R21</text>
<text x="214.6" y="112.8">C6</text>
<text x="228.2" y="109.1">Q5</text>
<text x="228.2" y="111">9014</text>
<text x="26.4" y="119.9">EC4</text>
<text x="37.4" y="115.1">D8</text>
<text x="40.3" y="115.1">1N5824</text>
<text x="169.9" y="116.5">C7</text>
<text x="169.9" y="118.4">0.1uF</text>
<text x="206" y="114.7">270K</text>
<text x="214.6" y="114.7">0.22uF</text>
<text x="26.4" y="121.8">47uF/50V</text>
<text x="26.6" y="131.4">D10</text>
<text x="37.5" y="127.9">D9</text>
<text x="37.5" y="129.8">1N4148</text>
<text x="48.7" y="131.1">EC5</text>
<text x="77.6" y="131.4">C8</text>
<text x="220.9" y="129.6">R23</text>
<text x="220.9" y="131.4">1.5K</text>
<text x="248.7" y="126.8">R220.47R/5W</text>
<text x="26.6" y="133.3">1N4148</text>
<text x="48.7" y="133">47uF/50V</text>
<text x="69.6" y="132.8">D11</text>
<text x="69.6" y="134.6">ZMM5V1</text>
<text x="77.6" y="133.3">0.1uF</text>
<text x="59.2" y="141.7">R24220R</text>
<text x="24.5" y="148.4">J4</text>
<text x="70" y="155.7">R25</text>
<text x="70" y="157.6">91K</text>
<text x="24.5" y="167">XH2.54-8P</text>
<text x="70" y="170.6">R26</text>
<text x="70" y="172.5">NTC 10K</text>
</g>
</svg>
